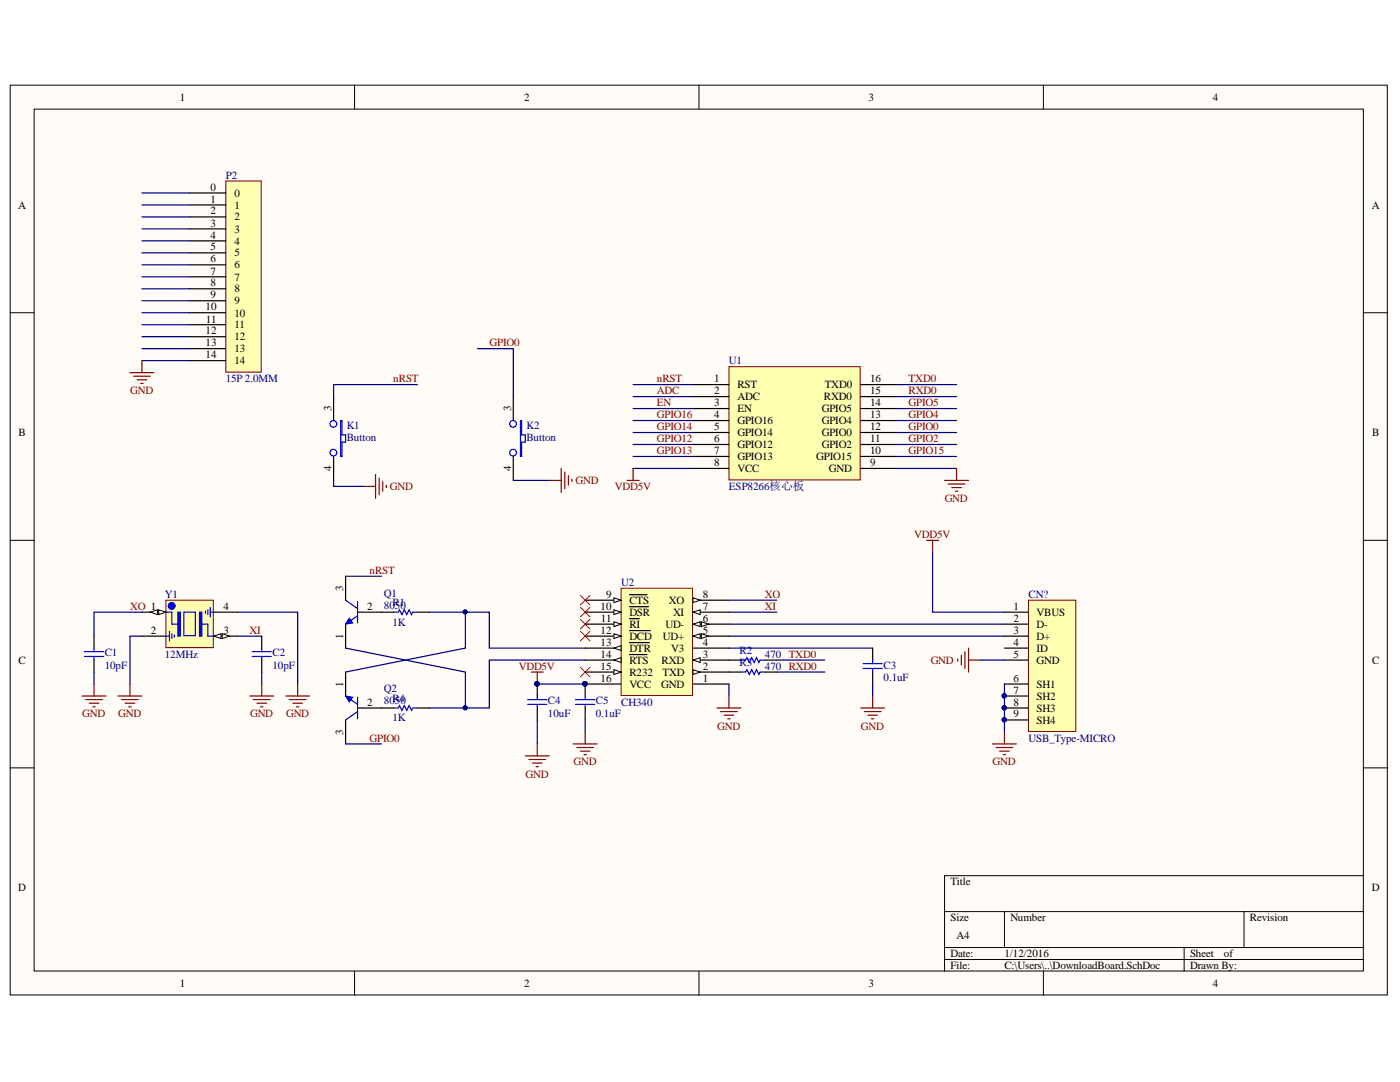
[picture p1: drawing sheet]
<svg xmlns="http://www.w3.org/2000/svg" width="279mm" height="216mm" viewBox="0 0 279 216" stroke-linecap="round" stroke-linejoin="round" font-family="sans-serif">
<g fill="#fffcf8" stroke="#000" stroke-width=".2">
<path d="M2 17h274.9v181.5h-274.9z"/>
<path d="M6.8 21.8h265.3v172h-265.3z"/>
</g>
<g fill="none" stroke="#000" stroke-width=".2">
<path d="M70.8 17v4.8M139.5 17v4.8M208.2 17v4.8M2 62.4h4.8M272.2 62.4h4.8M2 107.8h4.8M272.2 107.8h4.8M2 153.2h4.8M272.2 153.2h4.8M272.2 174.7h-83.7v19.2M70.8 193.9v4.7M139.5 193.9v4.7"/>
<path d="M188.5 181.9h83.7M188.5 189.1h83.7M188.5 191.5h83.7M200.5 181.9v7.2M208.2 193.9v4.7M236.3 189.1v4.8M248.3 181.9v7.2"/>
</g>
<g fill="none" stroke="#800000" stroke-width=".24">
<path d="M72.6 97.1h2.3M74.9 94.7v4.7M75.7 95.4v3.3M76.4 96.1v1.9M77.1 96.8v.5M109.6 95.9h2.4M112 93.5v4.8M112.7 94.2v3.3M113.4 94.9v1.9M114.2 95.6v.5M184.9 107.8h2.4M186.1 107.8v2.4"/>
<path d="M16.4 138.9h4.8M17.1 139.6h3.3M18.8 136.5v2.4M23.5 138.9h4.8M24.3 139.6h3.3M25.9 136.5v2.4M49.8 138.9h4.8M50.6 139.6h3.3M52.2 136.5v2.4M57 138.9h4.8M57.7 139.6h3.4M59.4 136.5v2.4"/>
<path d="M106 134.1h2.4M107.2 134.1v2.4M145.5 138.9v2.4M174.2 138.9v2.4M17.8 140.3h1.9M18.5 141h.5M25 140.3h1.9M25.7 141h.5M51.3 140.3h1.9M52 141h.5M58.5 140.3h1.9M59.2 141h.4"/>
<path d="M104.8 150.8h4.8M105.5 151.5h3.4M106.3 152.3h1.9M107 153h.5M107.2 148.4v2.4M114.4 148.4h4.8M115.1 149.2h3.4M115.8 149.9h1.9M116.5 150.6h.5M116.8 146.1v2.3M143.1 141.3h4.8M143.8 142h3.3"/>
<path d="M144.5 142.7h1.9M145.2 143.4h.5M171.8 141.3h4.8M172.5 142h3.3M173.2 142.7h1.9M173.9 143.4h.5M198.1 148.4h4.8M198.8 149.2h3.3M199.5 149.9h1.9M200.2 150.6h.5M200.5 146.1v2.3"/>
</g>
<g fill="none" stroke="#000080" stroke-width=".24">
<path d="M83.3 76.7h-16.7v2.4M95.3 69.6h7.1v9.5M66.6 95.9v1.2h6M102.4 95.9h7.2M69 115h7.1M145.5 119.8h9.5M28.3 122.2h-9.5v4.7M28.3 126.9h-2.4v9.6M47.5 122.2h11.9v14.3M47.5 126.9h4.7M69 129.3l23.9 4.8v7.2M85.7 122.2h12v7.1h19.1"/>
<path d="M92.9 122.2v7.1l-23.9 4.8M107.2 136.5h9.6M116.8 131.7h-19.1v9.6h-12M145.5 124.5h55M145.5 126.9h55M145.5 136.5v2.4M145.5 122.2h9.5M145.5 129.3h28.7M155 131.7h9.6M155 134.1h9.6M200.5 136.5v9.6M69 148.4h7.1"/>
</g>
<path d="M115.8 118.8l1.9 1.9M117.7 118.8l-1.9 1.9M115.8 121.2l1.9 1.9M115.8 123.6l1.9 1.9M115.8 126l1.9 1.9M115.8 133.1l1.9 2M117.7 121.2l-1.9 1.9M117.7 123.6l-1.9 1.9M117.7 126l-1.9 1.9M117.7 133.1l-1.9 2" fill="none" stroke="#f00" stroke-width=".2"/>
<g fill="#000080" stroke="#000080" stroke-width=".2">
<circle cx="107.2" cy="136.4" r=".43"/>
<circle cx="116.7" cy="136.4" r=".43"/>
<circle cx="92.8" cy="122.1" r=".43"/>
<circle cx="92.8" cy="141.2" r=".43"/>
</g>
<g fill="none" stroke="#00f" stroke-width=".24">
<path d="M68 83.9h.3v2.9h.7v1.4h-.7v2.9h-.3zM103.9 83.9h.2v2.9h.7v1.4h-.7v2.9h-.2z"/>
<circle cx="66.5" cy="84.6" r=".67"/>
<circle cx="66.5" cy="90.3" r=".67"/>
<circle cx="102.4" cy="84.6" r=".67"/>
<circle cx="102.4" cy="90.3" r=".67"/>
</g>
<path d="M66.6 79.1v4.8M102.4 79.1v4.8M66.6 91.1v4.8M102.4 91.1v4.8" fill="none" stroke="#000" stroke-width=".24"/>
<path d="M145.5 73.2h26.2v22.6h-26.2z" fill="#ffffb0" stroke="#800000" stroke-width=".2"/>
<g fill="none" stroke="#000" stroke-width=".24">
<path d="M138.3 76.7h7.2M138.3 79.1h7.2M171.8 76.7h7.1M171.8 79.1h7.1M138.3 81.5h7.2M138.3 83.9h7.2M138.3 86.3h7.2M138.3 88.7h7.2M138.3 91.1h7.2M138.3 93.5h7.2M171.8 81.5h7.1M171.8 83.9h7.1"/>
<path d="M171.8 86.3h7.1M171.8 88.7h7.1M171.8 91.1h7.1M171.8 93.5h7.1M18.8 126.9v2.4M18.8 131.7v2.4M52.2 126.9v2.4M52.2 131.7v2.4M76.1 122.2h2.4M83.3 122.2h2.4M107.2 136.5v2.4M116.8 136.5v2.4"/>
<path d="M145.5 134.1h2.4M145.5 131.7h2.4M152.6 134.1h2.4M152.6 131.7h2.4M174.2 129.3v2.4M174.2 134.1v2.4M76.1 141.3h2.4M83.3 141.3h2.4M107.2 141.3v2.4M116.8 141.3v2.4"/>
</g>
<g fill="none" stroke="#000080" stroke-width=".24">
<path d="M126.3 76.7h12M126.3 79.1h12M178.9 76.7h12M178.9 79.1h12M126.3 81.5h12M126.3 83.9h12M126.3 86.3h12M126.3 88.7h12M126.3 91.1h12M126.3 93.5h12M178.9 81.5h12M178.9 83.9h12"/>
<path d="M178.9 86.3h12M178.9 88.7h12M178.9 91.1h12M178.9 93.5h12M186.1 110.2v12h14.4M18.8 134.1v2.4M52.2 134.1v2.4M174.2 136.5v2.4M107.2 143.7v4.7M116.8 143.7v2.4"/>
</g>
<path d="M125.2 95.9h2.3M126.3 93.5v2.4M188.5 95.9h4.8M189.2 96.6h3.4M189.9 97.3h2M190.7 98h.4M190.9 93.5v2.4" fill="none" stroke="#800000" stroke-width=".24"/>
<g fill="none" stroke="#00f" stroke-width=".24">
<path d="M16.9 130h3.8M16.9 131h3.8M18.8 129.3v.7M18.8 131v.7M50.3 130h3.8M50.3 131h3.8M52.2 129.3v.7M52.2 131v.7M78.5 122.2h1l.2-.5 .5 .9 .5-.9 .5 .9 .4-.9 .5 .9 .3-.4h.9M105.3 139.6h3.8M107.2 138.9v.7M114.9 139.6h3.8"/>
<path d="M116.8 138.9v.7M147.9 134.1h.9l.3-.5 .4 1 .5-1 .5 1 .5-1 .5 1 .2-.5h.9M147.9 131.7h.9l.3-.5 .4 1 .5-1 .5 1 .5-1 .5 1 .2-.5h.9M172.2 132.4h3.9M172.2 133.4h3.9M174.2 131.7v.7M174.2 133.4v.7M78.5 141.3h1l.2-.5 .5 .9 .5-.9 .5 .9 .4-.9 .5 .9 .3-.4h.9M105.3 140.6h3.8M107.2 140.6v.7M114.9 140.6h3.8M116.8 140.6v.7"/>
</g>
<g fill="#000080" stroke="#000080" stroke-width=".2">
<circle cx="116.7" cy="136.4" r=".43"/>
<circle cx="107.2" cy="136.4" r=".43"/>
</g>
<path d="M33.1 119.8h9.5v9.4h-9.5z" fill="#ffffb0" stroke="#800000" stroke-width=".2"/>
<circle cx="34.3" cy="120.9" r=".67" fill="#00f" stroke="#00f" stroke-width=".24"/>
<path d="M33.1 122.2h.1M34.3 124.5h1.2M40.3 124.5h1.2M42.7 126.9h.1" fill="none" stroke="#00f" stroke-width=".24"/>
<path d="M36.7 122.2h2.3v4.6h-2.3z" fill="#ffffb0" stroke="#00f" stroke-width=".24"/>
<path d="M33.1 122.2h1.2v2.3M41.5 124.5v2.4h1.2" fill="none" stroke="#00f" stroke-width=".24"/>
<path d="M35.5 122.2h.5v4.7h-.5z" fill-rule="evenodd" fill="#00f"/>
<path d="M35.5 122.2h.5v4.7h-.5z" fill="none" stroke="#00f" stroke-width=".24"/>
<path d="M39.8 122.2h.5v4.7h-.5z" fill-rule="evenodd" fill="#00f"/>
<path d="M33.1 126.9h.7M33.8 126v1.9M34.3 126.5v.9M34.8 126.7v.5M39.8 122.2h.5v4.7h-.5zM41 121.9v.5M41.5 121.7v.9M42 121.2v1.9M42 122.2h.7" fill="none" stroke="#00f" stroke-width=".24"/>
<path d="M28.3 122.2h4.8" fill="none" stroke="#000" stroke-width=".24"/>
<path d="M31.7 121.7l1.4 .5-1.4 .4z" fill="#fffcf8"/>
<path d="M31.7 121.7l1.4 .5-1.4 .4z" fill="none" stroke="#000" stroke-width=".2"/>
<path d="M30 122.2l1.4-.5v.9z" fill="#fffcf8"/>
<path d="M30 122.2l1.4-.5v.9z" fill="none" stroke="#000" stroke-width=".2"/>
<path d="M28.3 126.9h4.8M42.7 126.9h4.8" fill="none" stroke="#000" stroke-width=".24"/>
<path d="M42.7 126.9l1.4-.4v.9z" fill="#fffcf8"/>
<path d="M42.7 126.9l1.4-.4v.9z" fill="none" stroke="#000" stroke-width=".2"/>
<path d="M44.3 126.5l1.5 .4-1.5 .5z" fill="#fffcf8"/>
<path d="M44.3 126.5l1.5 .4-1.5 .5z" fill="none" stroke="#000" stroke-width=".2"/>
<path d="M69 115v4.8M42.7 122.2h4.8M69 124.5v4.8M71.4 122.2h4.7" fill="none" stroke="#000" stroke-width=".24"/>
<path d="M69 119.8l2.4 1.6M71.4 122.9l-2.4 1.6M71.4 120v4.3" fill="none" stroke="#00f" stroke-width=".24"/>
<path d="M69.7 123.3l.7 1-1.4 .2z" fill="#00f"/>
<path d="M69.7 123.3l.7 1-1.4 .2z" fill="none" stroke="#00f" stroke-width=".2"/>
<path d="M69 134.1v4.8M69 143.7v4.7M71.4 141.3h4.7" fill="none" stroke="#000" stroke-width=".24"/>
<path d="M69 138.9l2.4 1.7M71.4 139.1v4.3M71.4 142l-2.4 1.7" fill="none" stroke="#00f" stroke-width=".24"/>
<path d="M69 138.9l1.4 .2-.7 1z" fill="#00f"/>
<path d="M69 138.9l1.4 .2-.7 1z" fill="none" stroke="#00f" stroke-width=".2"/>
<path d="M124 117.4h14.2v21.4h-14.2z" fill="#ffffb0" stroke="#800000" stroke-width=".2"/>
<path d="M138.3 136.5h7.2M138.3 134.1h7.2" fill="none" stroke="#000" stroke-width=".24"/>
<path d="M138.3 133.6l1.4 .5-1.4 .5z" fill="#fffcf8"/>
<path d="M138.3 133.6l1.4 .5-1.4 .5z" fill="none" stroke="#000" stroke-width=".2"/>
<path d="M138.3 124.5h7.2" fill="none" stroke="#000" stroke-width=".24"/>
<path d="M138.3 124.5l1.4-.4v.9z" fill="#fffcf8"/>
<path d="M138.3 124.5l1.4-.4v.9z" fill="none" stroke="#000" stroke-width=".2"/>
<path d="M140 124.1l1.4 .4-1.4 .5z" fill="#fffcf8"/>
<path d="M140 124.1l1.4 .4-1.4 .5z" fill="none" stroke="#000" stroke-width=".2"/>
<path d="M138.3 122.2h7.2" fill="none" stroke="#000" stroke-width=".24"/>
<path d="M138.3 122.2l1.4-.5v.9z" fill="#fffcf8"/>
<path d="M138.3 122.2l1.4-.5v.9z" fill="none" stroke="#000" stroke-width=".2"/>
<path d="M138.3 119.8h7.2" fill="none" stroke="#000" stroke-width=".24"/>
<path d="M138.3 119.3l1.4 .5-1.4 .4z" fill="#fffcf8"/>
<path d="M138.3 119.3l1.4 .5-1.4 .4z" fill="none" stroke="#000" stroke-width=".2"/>
<path d="M116.8 119.8h7.2" fill="none" stroke="#000" stroke-width=".24"/>
<path d="M122.5 119.3l1.5 .5-1.5 .4z" fill="#fffcf8"/>
<path d="M122.5 119.3l1.5 .5-1.5 .4z" fill="none" stroke="#000" stroke-width=".2"/>
<path d="M125.6 118.7h1.3M127 118.7h2.1M138.3 131.7h7.2" fill="none" stroke="#000" stroke-width=".24"/>
<path d="M138.3 131.7l1.4-.5v1z" fill="#fffcf8"/>
<path d="M138.3 131.7l1.4-.5v1z" fill="none" stroke="#000" stroke-width=".2"/>
<path d="M116.8 131.7h7.2" fill="none" stroke="#000" stroke-width=".24"/>
<path d="M122.5 131.7l1.5-.5v1z" fill="#fffcf8"/>
<path d="M122.5 131.7l1.5-.5v1z" fill="none" stroke="#000" stroke-width=".2"/>
<path d="M116.8 134.1h7.2M125.6 130.6h3.5" fill="none" stroke="#000" stroke-width=".24"/>
<path d="M122.5 133.6l1.5 .5-1.5 .5z" fill="#fffcf8"/>
<path d="M122.5 133.6l1.5 .5-1.5 .5z" fill="none" stroke="#000" stroke-width=".2"/>
<path d="M116.8 129.3h7.2" fill="none" stroke="#000" stroke-width=".24"/>
<path d="M122.5 129.3l1.5-.5v1z" fill="#fffcf8"/>
<path d="M122.5 129.3l1.5-.5v1z" fill="none" stroke="#000" stroke-width=".2"/>
<path d="M116.8 136.5h7.2M116.8 124.5h7.2M125.6 128.2h1.4M127.1 128.2h2.5M138.3 129.3h7.2" fill="none" stroke="#000" stroke-width=".24"/>
<circle cx="116.7" cy="136.4" r=".43" fill="#000080" stroke="#000080" stroke-width=".2"/>
<path d="M122.5 124.1l1.5 .4-1.5 .5z" fill="#fffcf8"/>
<path d="M122.5 124.1l1.5 .4-1.5 .5z" fill="none" stroke="#000" stroke-width=".2"/>
<path d="M116.8 126.9h7.2M125.6 123.4h2" fill="none" stroke="#000" stroke-width=".24"/>
<path d="M122.5 126.5l1.5 .4-1.5 .5z" fill="#fffcf8"/>
<path d="M122.5 126.5l1.5 .4-1.5 .5z" fill="none" stroke="#000" stroke-width=".2"/>
<path d="M116.8 122.2h7.2M125.6 125.8h1.4M127.1 125.8h1.2M128.4 125.8h1.4" fill="none" stroke="#000" stroke-width=".24"/>
<path d="M122.5 121.7l1.5 .5-1.5 .4z" fill="#fffcf8"/>
<path d="M122.5 121.7l1.5 .5-1.5 .4z" fill="none" stroke="#000" stroke-width=".2"/>
<path d="M125.6 121.1h1.4M127.1 121.1h2.3M138.3 126.9h7.2" fill="none" stroke="#000" stroke-width=".24"/>
<path d="M138.3 126.9l1.4-.4v.9z" fill="#fffcf8"/>
<path d="M138.3 126.9l1.4-.4v.9z" fill="none" stroke="#000" stroke-width=".2"/>
<path d="M140 126.5l1.4 .4-1.4 .5z" fill="#fffcf8"/>
<path d="M140 126.5l1.4 .4-1.4 .5z" fill="none" stroke="#000" stroke-width=".2"/>
<circle cx="116.7" cy="136.4" r=".43" fill="#000080" stroke="#000080" stroke-width=".2"/>
<path d="M205.2 119.8h9.5v26.2h-9.5z" fill="#ffffb0" stroke="#800000" stroke-width=".2"/>
<path d="M200.5 122.2h4.7M200.5 126.9h4.7M200.5 124.5h4.7M200.5 129.3h4.7M200.5 131.7h4.7M200.5 136.5h4.7M200.5 138.9h4.7M200.5 141.3h4.7M200.5 143.7h4.7" fill="none" stroke="#000" stroke-width=".24"/>
<g fill="#000080" stroke="#000080" stroke-width=".2">
<circle cx="200.4" cy="138.8" r=".43"/>
<circle cx="200.4" cy="141.2" r=".43"/>
<circle cx="200.4" cy="143.6" r=".43"/>
</g>
<path d="M191.1 131.5v.5M191.9 130.8v1.9M192.6 130v3.4M193.3 129.3v4.8M193.3 131.7h2.4" fill="none" stroke="#800000" stroke-width=".24"/>
<path d="M195.7 131.7h4.8" fill="none" stroke="#000080" stroke-width=".24"/>
<path d="M45.1 36.1h7v38.2h-7z" fill="#ffffb0" stroke="#800000" stroke-width=".2"/>
<g fill="none" stroke="#000" stroke-width=".24">
<path d="M37.9 38.5h7.2M37.9 40.9h7.2M37.9 43.3h7.2M37.9 45.7h7.2M37.9 48.1h7.2M37.9 50.5h7.2M37.9 52.8h7.2M37.9 55.2h7.2M37.9 57.6h7.2M37.9 60h7.2M37.9 62.4h7.2M37.9 64.8h7.2"/>
<path d="M37.9 67.2h7.2M37.9 69.6h7.2M37.9 72h7.2"/>
</g>
<g fill="none" stroke="#000080" stroke-width=".24">
<path d="M28.3 38.5h9.6M28.3 40.9h9.6M28.3 43.3h9.6M28.3 45.7h9.6M28.3 48.1h9.6M28.3 50.5h9.6M28.3 52.8h9.6M28.3 55.2h9.6M28.3 57.6h9.6M28.3 60h9.6M28.3 62.4h9.6M28.3 64.8h9.6"/>
<path d="M28.3 67.2h9.6M28.3 69.6h9.6M28.3 72h9.6"/>
</g>
<path d="M25.9 74.4h4.8M26.7 75.1h3.3M27.4 75.8h1.9M28.1 76.5h.5M28.3 72v2.4" fill="none" stroke="#800000" stroke-width=".24"/>
<g font-size="2.2">
<text x="35.9" y="20.1">1</text>
<text x="104.6" y="20.1">2</text>
<text x="173.3" y="20.1">3</text>
<text x="242.1" y="20.1">4</text>
<text x="3.6" y="41.6">A</text>
<text x="42" y="38.1">0</text>
<text x="42" y="40.4">1</text>
<text x="46.8" y="39.2">0</text>
<text x="46.8" y="41.6">1</text>
<text x="273.8" y="41.6">A</text>
<text x="42" y="42.8">2</text>
<text x="42" y="45.2">3</text>
<text x="42" y="47.6">4</text>
<text x="46.8" y="44">2</text>
<text x="46.8" y="46.4">3</text>
<text x="42" y="50">5</text>
<text x="42" y="52.3">6</text>
<text x="46.8" y="48.8">4</text>
<text x="46.8" y="51.2">5</text>
<text x="46.8" y="53.5">6</text>
<text x="42" y="54.8">7</text>
<text x="42" y="57.2">8</text>
<text x="42" y="59.5">9</text>
<text x="46.8" y="56">7</text>
<text x="46.8" y="58.3">8</text>
<text x="41" y="61.9">10</text>
<text x="41.1" y="64.4">11</text>
<text x="46.8" y="60.7">9</text>
<text x="46.8" y="63.2">10</text>
<text x="46.8" y="65.5">11</text>
<text x="41" y="66.7">12</text>
<text x="41" y="69.1">13</text>
<text x="41" y="71.5">14</text>
<text x="46.8" y="67.9">12</text>
<text x="46.8" y="70.3">13</text>
<text x="46.8" y="72.7">14</text>
<text x="142.5" y="76.3">1</text>
<text x="147.2" y="77.5">RST</text>
<text x="164.6" y="77.5">TXD0</text>
<text x="173.6" y="76.3">16</text>
<text x="66.1" y="82" transform="rotate(-90 66.1 82)">3</text>
<text x="102" y="82" transform="rotate(-90 102 82)">3</text>
<text x="142.5" y="78.6">2</text>
<text x="142.5" y="81.1">3</text>
<text x="142.5" y="83.5">4</text>
<text x="147.2" y="79.8">ADC</text>
<text x="147.2" y="82.3">EN</text>
<text x="164" y="82.3">GPIO5</text>
<text x="164.4" y="79.8">RXD0</text>
<text x="173.6" y="83.5">13</text>
<text x="173.6" y="81.1">14</text>
<text x="173.6" y="78.6">15</text>
<text x="3.7" y="87">B</text>
<text x="142.5" y="85.8">5</text>
<text x="142.5" y="88.2">6</text>
<text x="147.2" y="84.6">GPIO16</text>
<text x="147.2" y="87">GPIO14</text>
<text x="147.2" y="89.4">GPIO12</text>
<text x="164" y="89.4">GPIO2</text>
<text x="164" y="87">GPIO0</text>
<text x="164" y="84.6">GPIO4</text>
<text x="173.6" y="88.2">11</text>
<text x="173.6" y="85.8">12</text>
<text x="273.9" y="87">B</text>
<text x="66.1" y="94" transform="rotate(-90 66.1 94)">4</text>
<text x="102" y="94" transform="rotate(-90 102 94)">4</text>
<text x="142.5" y="90.7">7</text>
<text x="142.5" y="93">8</text>
<text x="147.2" y="91.8">GPIO13</text>
<text x="147.2" y="94.2">VCC</text>
<text x="162.9" y="91.8">GPIO15</text>
<text x="165.4" y="94.2">GND</text>
<text x="173.6" y="93">9</text>
<text x="173.6" y="90.7">10</text>
<text x="68.5" y="117.9" transform="rotate(-90 68.5 117.9)">3</text>
<text x="121" y="119.3">9</text>
<text x="140.2" y="119.3">8</text>
<text x="44.6" y="121.7">4</text>
<text x="73.2" y="121.7">2</text>
<text x="119.9" y="121.7">10</text>
<text x="119.9" y="124.1">11</text>
<text x="125.6" y="120.5">CTS</text>
<text x="125.6" y="125.2">RI</text>
<text x="125.6" y="122.9">DSR</text>
<text x="132.8" y="125.2">UD-</text>
<text x="133.5" y="120.5">XO</text>
<text x="134.3" y="122.9">XI</text>
<text x="140.2" y="124.1">6</text>
<text x="140.2" y="121.7">7</text>
<text x="202.2" y="121.7">1</text>
<text x="202.2" y="124.1">2</text>
<text x="206.9" y="122.9">VBUS</text>
<text x="206.9" y="125.2">D-</text>
<text x="30.1" y="126.5">2</text>
<text x="44.6" y="126.5">3</text>
<text x="68.5" y="127.5" transform="rotate(-90 68.5 127.5)">1</text>
<text x="119.9" y="131.2">14</text>
<text x="119.9" y="128.9">13</text>
<text x="119.9" y="126.5">12</text>
<text x="125.6" y="130.1">DTR</text>
<text x="125.6" y="127.7">DCD</text>
<text x="132.3" y="127.7">UD+</text>
<text x="134" y="130.1">V3</text>
<text x="140.2" y="131.2">3</text>
<text x="140.2" y="128.9">4</text>
<text x="140.2" y="126.5">5</text>
<text x="202.2" y="126.5">3</text>
<text x="202.2" y="128.9">4</text>
<text x="202.2" y="131.2">5</text>
<text x="206.9" y="127.7">D+</text>
<text x="206.9" y="130.1">ID</text>
<text x="3.7" y="132.4">C</text>
<text x="68.5" y="137" transform="rotate(-90 68.5 137)">1</text>
<text x="119.9" y="133.6">15</text>
<text x="119.9" y="136.1">16</text>
<text x="125.6" y="132.4">RTS</text>
<text x="125.6" y="134.8">R232</text>
<text x="125.6" y="137.2">VCC</text>
<text x="131.9" y="137.2">GND</text>
<text x="132" y="132.4">RXD</text>
<text x="132.2" y="134.8">TXD</text>
<text x="140.2" y="136.1">1</text>
<text x="140.2" y="133.6">2</text>
<text x="202.2" y="136.1">6</text>
<text x="206.9" y="132.4">GND</text>
<text x="206.9" y="137.2">SH1</text>
<text x="273.9" y="132.4">C</text>
<text x="73.2" y="140.8">2</text>
<text x="202.2" y="138.4">7</text>
<text x="202.2" y="140.8">8</text>
<text x="202.2" y="143.2">9</text>
<text x="206.9" y="139.6">SH2</text>
<text x="206.9" y="142">SH3</text>
<text x="68.5" y="146.6" transform="rotate(-90 68.5 146.6)">3</text>
<text x="206.9" y="144.4">SH4</text>
<text x="3.6" y="177.8">D</text>
<text x="189.7" y="176.6">Title</text>
<text x="273.8" y="177.8">D</text>
<text x="189.7" y="183.8">Size</text>
<text x="201.6" y="183.8">Number</text>
<text x="249.4" y="183.8">Revision</text>
<text x="189.7" y="191">Date:</text>
<text x="190.9" y="187.4">A4</text>
<text x="200.5" y="191">1/12/2016</text>
<text x="237.5" y="191">Sheet</text>
<text x="244.3" y="191">of</text>
<text x="35.9" y="196.9">1</text>
<text x="104.6" y="196.9">2</text>
<text x="173.3" y="196.9">3</text>
<text x="189.7" y="193.4">File:</text>
<text x="200.5" y="193.4">C:\Users\..\DownloadBoard.SchDoc</text>
<text x="237.5" y="193.4">Drawn By:</text>
<text x="242.1" y="196.9">4</text>
</g>
<g font-size="2.2" fill="#000080">
<text x="45.1" y="35.7">P2</text>
<text x="45.1" y="76.3">15P 2.0MM</text>
<text x="145.5" y="72.7">U1</text>
<text x="69.2" y="85.6">K1</text>
<text x="69.2" y="87.9">Button</text>
<text x="105" y="85.6">K2</text>
<text x="105" y="87.9">Button</text>
<text x="145.5" y="97.8">ESP8266核心板</text>
<text x="32.9" y="119.3">Y1</text>
<text x="76.6" y="119.1">Q1</text>
<text x="124" y="116.9">U2</text>
<text x="205.3" y="119.3">CN?</text>
<text x="76.6" y="121.4">8050</text>
<text x="78.3" y="121">R1</text>
<text x="78.3" y="124.8">1K</text>
<text x="20.9" y="131">C1</text>
<text x="32.9" y="131.2">12MHz</text>
<text x="54.4" y="131">C2</text>
<text x="147.6" y="130.6">R2</text>
<text x="152.7" y="131.2">470 TXD0</text>
<text x="20.9" y="133.4">10pF</text>
<text x="54.4" y="133.4">10pF</text>
<text x="147.6" y="132.9">R3</text>
<text x="152.7" y="133.6">470 RXD0</text>
<text x="176.4" y="133.4">C3</text>
<text x="176.4" y="135.8">0.1uF</text>
<text x="76.6" y="138.2">Q2</text>
<text x="76.6" y="140.5">8050</text>
<text x="78.3" y="140.1">R4</text>
<text x="78.3" y="143.9">1K</text>
<text x="109.4" y="140.5">C4</text>
<text x="109.4" y="143">10uF</text>
<text x="118.9" y="140.5">C5</text>
<text x="118.9" y="143">0.1uF</text>
<text x="124" y="140.8">CH340</text>
<text x="205.3" y="148">USB_Type-MICRO</text>
</g>
<g font-size="2.2" fill="#800000">
<text x="97.7" y="69.1">GPIO0</text>
<text x="78.5" y="76.3">nRST</text>
<text x="131.1" y="76.3">nRST</text>
<text x="181.3" y="76.3">TXD0</text>
<text x="26" y="78.6">GND</text>
<text x="131.1" y="78.6">ADC</text>
<text x="131.1" y="81.1">EN</text>
<text x="131.1" y="83.5">GPIO16</text>
<text x="181.3" y="83.5">GPIO4</text>
<text x="181.3" y="81.1">GPIO5</text>
<text x="181.3" y="78.6">RXD0</text>
<text x="131.1" y="88.2">GPIO12</text>
<text x="131.1" y="85.8">GPIO14</text>
<text x="181.3" y="85.8">GPIO0</text>
<text x="181.3" y="88.2">GPIO2</text>
<text x="131.1" y="90.7">GPIO13</text>
<text x="181.3" y="90.7">GPIO15</text>
<text x="77.8" y="97.8">GND</text>
<text x="114.9" y="96.6">GND</text>
<text x="122.7" y="97.8">VDD5V</text>
<text x="188.5" y="100.2">GND</text>
<text x="182.4" y="107.3">VDD5V</text>
<text x="73.8" y="114.5">nRST</text>
<text x="152.7" y="119.3">XO</text>
<text x="26" y="121.7">XO 1</text>
<text x="152.7" y="121.7">XI</text>
<text x="49.8" y="126.5">XI</text>
<text x="103.5" y="133.6">VDD5V</text>
<text x="185.7" y="132.4">GND</text>
<text x="16.4" y="143.2">GND</text>
<text x="23.6" y="143.2">GND</text>
<text x="49.9" y="143.2">GND</text>
<text x="57.1" y="143.2">GND</text>
<text x="73.8" y="148">GPIO0</text>
<text x="143.1" y="145.6">GND</text>
<text x="171.8" y="145.6">GND</text>
<text x="104.9" y="155.2">GND</text>
<text x="114.4" y="152.7">GND</text>
<text x="198.1" y="152.7">GND</text>
</g>
</svg>
